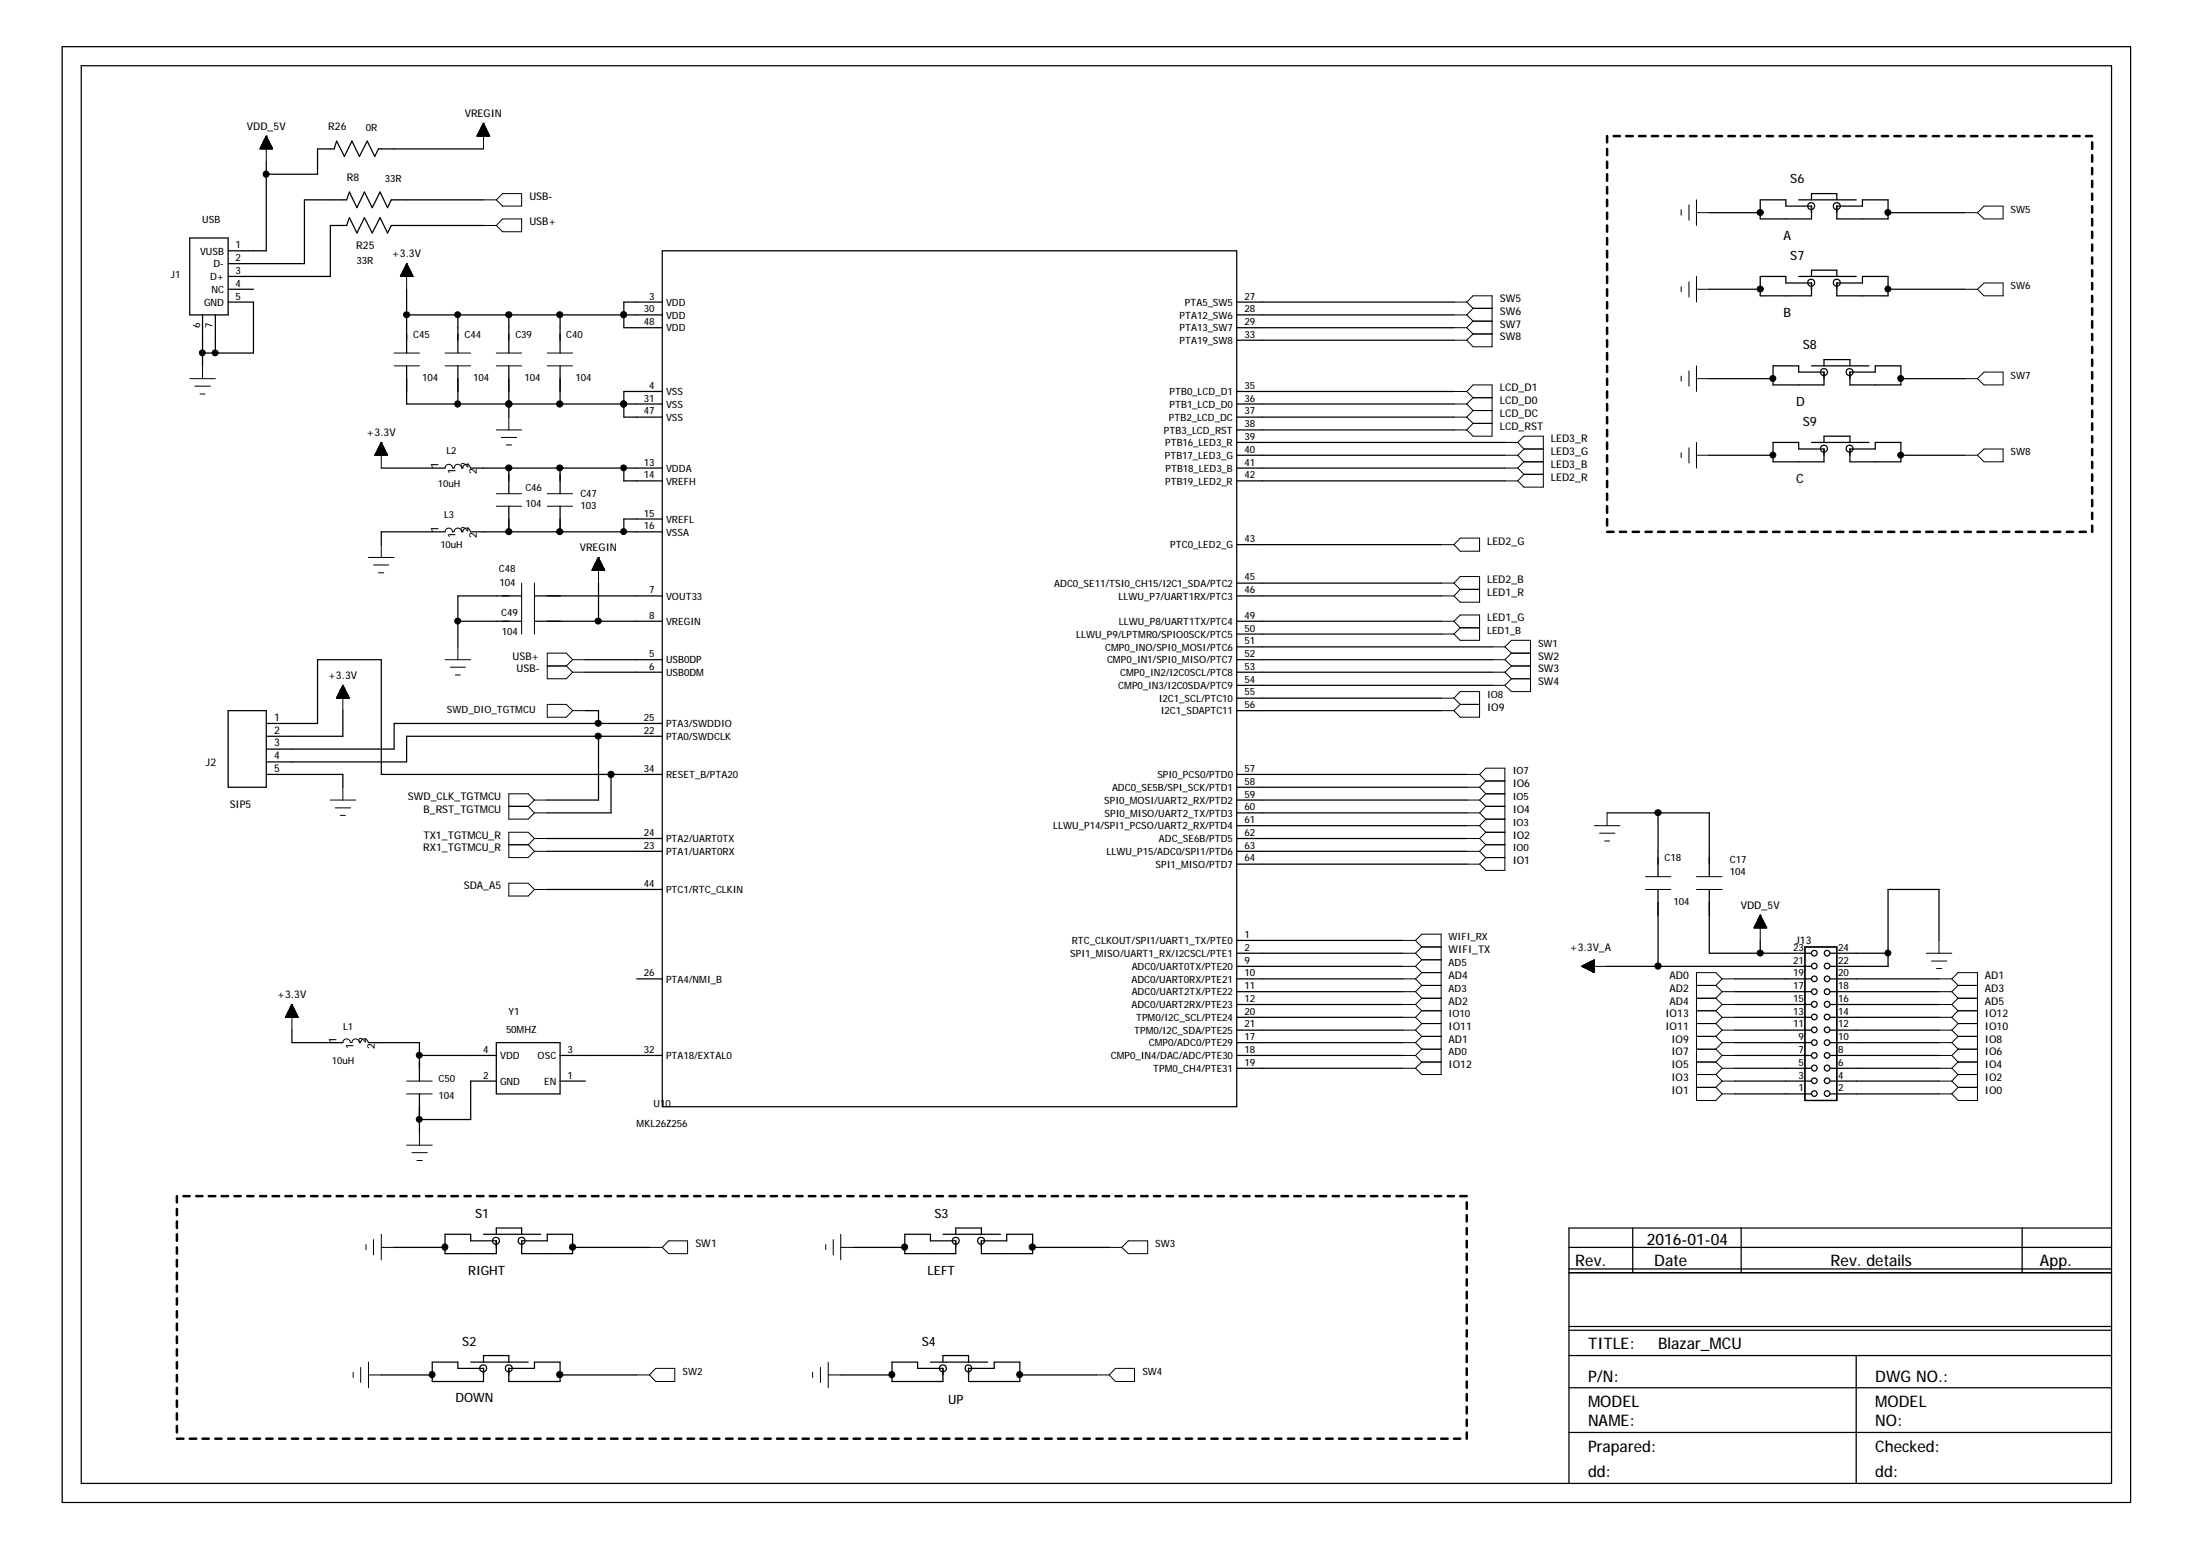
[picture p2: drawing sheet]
<svg xmlns="http://www.w3.org/2000/svg" width="297mm" height="210mm" viewBox="0 0 297 210" stroke-linecap="round" stroke-linejoin="round" font-family="sans-serif">
<g fill="none" stroke="#000" stroke-width=".17">
<path d="M8.4 6.3h280.2v197.2h-280.2zM11 8.9h275v192h-275zM25.7 32.2h5.2v10.4h-5.2zM30.9 39.2h3.4M36.1 21.9v12.1h-5.2M55.1 39.2v8.6M65.5 27.1h-12.5l-.5 1-1-2.1-1.1 2.1-1-2.1-1.1 2.1-1-2.1-.4 1.1h-5.7v8.6h-10.3M65.5 30.5h-12.5l-.5 1.1-1-2.1-1.1 2.1-1-2.1-1.1 2.1-1-2.1-.4 1h-2.2v6.9h-13.8M65.5 20.2h-14.2l-.5 1-1.1-2.1-1 2.1-1-2.1-1 2.1-1.1-2.1-.3 1.1h-2.3v3.4h-6.9M89.7 34h77.8v115.9h-77.8zM231.5 39.2h6.9M231.5 28.8h6.9"/>
<path d="M238.4 27.1h3.5v.8h3.5v1.7h-7zM238.4 37.4h3.5v.9h3.5v1.8h-7zM243.6 27.1h7.8M243.6 37.4h7.8M245.4 27.1v-.9h3.4v.9M245.4 37.4v-.8h3.4v.8M248.8 27.9h3.5v-.8h3.4v2.5h-6.9zM248.8 38.3h3.5v-.9h3.4v2.7h-6.9zM255.7 39.2h10.4M255.7 28.8h10.4M27.4 42.6v6.9M29.2 42.6v5.2"/>
<path d="M30.9 40.9h3.4v6.9h-6.9M55.1 42.6h34.6M55.1 49.5v5.2h34.6M62 42.6v5.2M62 49.5v5.2M68.9 54.7h.1M68.9 42.6v5.2M68.9 49.5v7M75.9 42.6v5.2M75.9 49.5v5.2M84.5 54.7h.1M84.5 42.6h.1"/>
<path d="M89.7 40.9h-5.2v3.5h5.2M89.7 53h-5.2v3.5h5.2M167.5 40.9h29.4M167.5 42.6h29.4M167.5 44.4h29.4M167.5 53h29.4M167.5 54.7h29.4M167.5 56.5h29.4M167.5 46.1h29.4M167.5 58.2h29.4M167.5 59.9h36.3M231.5 51.3h8.7"/>
<path d="M240.2 59.9h3.4v.9h3.5v1.7h-6.9zM240.2 49.5h3.4v.9h3.5v1.7h-6.9zM245.4 59.9h7.8M245.4 49.5h7.8M247.1 49.5v-.8h3.5v.8M247.1 59.9v-.8h3.5v.8M250.6 50.4h3.4v-.9h3.5v2.6h-6.9zM257.5 51.3h8.6M51.6 63.4h8.7M60.3 72h-8.7v1.8M63.8 63.4h25.9M63.8 72h25.9"/>
<path d="M68.9 63.4h.1M68.9 72h.1M68.9 63.4v3.5M68.9 68.6v3.4M75.9 63.4h.1M75.9 72h.1M75.9 63.4v3.5M75.9 68.6v3.4M81.1 79v5.1M84.5 63.4v1.7h5.2M89.7 70.3h-5.2v1.7M167.5 63.4h36.3"/>
<path d="M167.5 65.1h36.3M167.5 61.7h36.3M167.5 73.8h27.7M167.5 79h27.7M231.5 61.7h8.7M250.6 60.8h3.4v-.9h3.5v2.6h-6.9zM257.5 61.7h8.6M30.9 96.2h5.2v10.4h-5.2zM36.1 98h6.9v-8.7h8.6v15.6h38.1M46.4 96.2v3.5h-10.3M62 84.1h8.7M70.7 80.7h-8.7v6.9"/>
<path d="M72.4 80.7h17.3M72.4 84.1h17.3M79.3 89.3h10.4M79.3 91h10.4M79.3 96.2h1.8v1.8M81.1 99.7v8.6h-7M89.7 98h-36.3v3.4h-17.3M89.7 99.7h-34.6v3.5h-19M167.5 80.7h27.7M167.5 84.1h27.7M167.5 89.3h34.6M167.5 91h34.6"/>
<path d="M167.5 85.9h27.7M167.5 87.6h34.6M167.5 92.8h34.6M167.5 94.5h27.7M167.5 96.2h27.7M36.1 104.9h10.3v1.7M74.1 113.6h15.6M74.1 115.3h15.6M82.8 104.9v5.2h-8.7M167.5 104.9h31.2M167.5 113.6h31.2M167.5 115.3h31.2"/>
<path d="M167.5 106.6h31.2M167.5 108.3h31.2M167.5 110.1h31.2M167.5 111.8h31.2M167.5 117h31.2M217.7 110.1h13.8v8.6M224.6 110.1v8.6M39.5 139.5v1.7h6.9M74.1 120.5h15.6M86.2 132.6h3.5M167.5 132.6h22.5M167.5 139.5h22.5"/>
<path d="M167.5 127.4h22.5M167.5 129.1h22.5M167.5 130.9h22.5M167.5 134.3h22.5M167.5 136h22.5M167.5 137.8h22.5M217.7 130.9h27.7M224.6 120.5v10.4M231.5 120.5v8.6h13.9M235 132.6h10.4M235 139.5h10.4M235 134.3h10.4"/>
<path d="M235 136h10.4M235 137.8h10.4M238.4 127.4v1.7M244.5 128.2h4.3v20.8h-4.3zM247.9 132.6h14.7M247.9 139.5h14.7M247.9 129.1h7.8M247.9 134.3h14.7M247.9 136h14.7M247.9 137.8h14.7M262.6 127.4v-6.9h-6.9v10.4h-7.8M49.9 141.2h6.9v5.2"/>
<path d="M56.8 142.9h.1M56.8 151.6h.1M56.8 142.9h10.4M56.8 148.1v5.2M67.2 141.2h8.7v6.9h-8.7zM67.2 146.4h-3.4v5.2h-7M75.9 142.9h13.8M75.9 146.4h3.4M167.5 142.9h22.5M167.5 141.2h22.5M167.5 144.7h22.5M235 142.9h10.4"/>
<path d="M235 141.2h10.4M235 144.7h10.4M235 148.1h10.4M235 146.4h10.4M247.9 142.9h14.7M247.9 141.2h14.7M247.9 144.7h14.7M247.9 148.1h14.7M247.9 146.4h14.7M53.4 168.9h6.9M60.3 167.1h3.5v.9h3.4v1.8h-6.9zM65.5 167.1h7.7"/>
<path d="M67.2 167.1v-.8h3.5v.8M70.7 168h3.4v-.9h3.5v2.7h-6.9zM77.6 168.9h10.4M115.6 168.9h7M122.6 167.1h3.4v.9h3.5v1.8h-6.9zM127.7 167.1h7.8M129.5 167.1v-.8h3.4v.8M132.9 168h3.5v-.9h3.5v2.7h-7zM139.9 168.9h10.3M212.5 179.6h73.5M212.5 171.8h73.5M212.5 172.4h73.5"/>
<path d="M212.5 168.9h73.5M221.1 166.3v6.1M235.8 166.3v6.1M273.9 166.3v6.1M286 166.3h-73.5v34.6M51.6 186.2h6.9M58.5 184.5h3.5v.8h3.5v1.8h-7zM63.8 184.5h7.7M65.5 184.5v-.9h3.4v.9M68.9 185.3h3.5v-.8h3.5v2.6h-7zM75.9 186.2h10.3M113.9 186.2h6.9"/>
<path d="M120.8 184.5h3.5v.8h3.4v1.8h-6.9zM126 184.5h7.8M127.7 184.5v-.9h3.5v.9M131.2 185.3h3.5v-.8h3.4v2.6h-6.9zM138.1 186.2h10.4M212.5 180.1h73.5M212.5 183.6h73.5M212.5 187.9h73.5M212.5 194h73.5M251.4 183.6v17.3"/>
<circle cx="245.3" cy="27.9" r=".47"/>
<circle cx="245.3" cy="38.3" r=".47"/>
<circle cx="248.8" cy="27.9" r=".47"/>
<circle cx="248.8" cy="38.3" r=".47"/>
<circle cx="247" cy="50.4" r=".47"/>
<circle cx="250.5" cy="50.4" r=".47"/>
<circle cx="247" cy="60.8" r=".47"/>
<circle cx="250.5" cy="60.8" r=".47"/>
<circle cx="245.7" cy="136" r=".39"/>
<circle cx="245.7" cy="130.8" r=".38"/>
<circle cx="245.7" cy="132.6" r=".38"/>
<circle cx="245.7" cy="129.1" r=".38"/>
<circle cx="245.7" cy="134.3" r=".38"/>
<circle cx="245.7" cy="137.7" r=".38"/>
<circle cx="245.7" cy="139.5" r=".38"/>
<circle cx="247.5" cy="136" r=".39"/>
<circle cx="247.5" cy="132.6" r=".38"/>
<circle cx="247.5" cy="130.8" r=".38"/>
<circle cx="247.5" cy="129.1" r=".38"/>
<circle cx="247.5" cy="134.3" r=".38"/>
<circle cx="247.5" cy="137.7" r=".38"/>
<circle cx="247.5" cy="139.5" r=".38"/>
<circle cx="245.7" cy="144.6" r=".39"/>
<circle cx="245.7" cy="141.2" r=".38"/>
<circle cx="245.7" cy="148.1" r=".38"/>
<circle cx="245.7" cy="142.9" r=".38"/>
<circle cx="245.7" cy="146.4" r=".38"/>
<circle cx="247.5" cy="144.6" r=".39"/>
<circle cx="247.5" cy="141.2" r=".38"/>
<circle cx="247.5" cy="148.1" r=".38"/>
<circle cx="247.5" cy="146.4" r=".38"/>
<circle cx="247.5" cy="142.9" r=".38"/>
<circle cx="67.2" cy="168" r=".47"/>
<circle cx="70.6" cy="168" r=".47"/>
<circle cx="129.4" cy="168" r=".47"/>
<circle cx="132.9" cy="168" r=".47"/>
<circle cx="65.4" cy="185.3" r=".47"/>
<circle cx="68.9" cy="185.3" r=".47"/>
<circle cx="127.7" cy="185.3" r=".47"/>
<circle cx="131.2" cy="185.3" r=".46"/>
</g>
<g fill="none" stroke="#000" stroke-width=".34">
<path d="M217.7 18.4v.9M218.6 18.4h.8M220.3 18.4h.8M222 18.4h.9M223.7 18.4h.9M225.5 18.4h.8M227.2 18.4h.8M228.9 18.4h.9M230.7 18.4h.8M232.4 18.4h.9M234.1 18.4h.9M235.8 18.4h.9"/>
<path d="M237.6 18.4h.8M239.3 18.4h.9M241 18.4h.9M242.7 18.4h.9M244.5 18.4h.9M246.2 18.4h.9M247.9 18.4h.9M249.7 18.4h.9M251.4 18.4h.9M253.2 18.4h.8M254.9 18.4h.8M256.6 18.4h.9"/>
<path d="M258.3 18.4h.9M260.1 18.4h.8M261.8 18.4h.8M263.5 18.4h.9M265.2 18.4h.9M267 18.4h.8M268.7 18.4h.9M270.4 18.4h.9M272.2 18.4h.8M273.9 18.4h.8M275.6 18.4h.9M277.4 18.4h.8"/>
<path d="M279.1 18.4h.9M280.8 18.4h.9M282.5 18.4h.9M283.4 19.3v.9M217.7 20.2v.8M217.7 21.9v.8M217.7 23.6v.9M217.7 25.3v.9M217.7 27.1v.8M217.7 28.8v.8M217.7 30.5v.9M217.7 32.2v.9"/>
<path d="M217.7 34v.9M217.7 35.7v.9M217.7 37.4v.9M217.7 39.2v.9M283.4 21v.9M283.4 22.7v.9M283.4 24.5v.8M283.4 26.2v.9M283.4 27.9v.9M283.4 29.6v.9M283.4 31.4v.8M283.4 33.1v.9"/>
<path d="M283.4 34.9v.8M283.4 36.6v.8M283.4 38.3v.9M217.7 40.9v.9M217.7 42.6v.9M217.7 44.4v.8M217.7 46.1v.9M217.7 47.8v.9M217.7 49.5v.9M217.7 51.3v.8M217.7 53v.9M217.7 54.7v.9"/>
<path d="M217.7 56.5v.8M217.7 58.2v.9M217.7 59.9v.9M283.4 40.1v.8M283.4 41.8v.8M283.4 43.5v.9M283.4 45.2v.9M283.4 47v.8M283.4 48.7v.8M283.4 50.4v.9M283.4 52.1v.9M283.4 53.9v.8"/>
<path d="M283.4 55.6v.9M283.4 57.3v.9M283.4 59.1v.8M217.7 61.7v.8M217.7 63.4v.8M217.7 65.1v.9M217.7 66.9v.8M217.7 68.6v.8M217.7 70.3v.9M217.7 72h.9M219.4 72h.9M221.1 72h.9"/>
<path d="M222.9 72h.8M224.6 72h.9M226.3 72h.9M228 72h.9M229.8 72h.9M231.5 72h.9M233.3 72h.8M235 72h.8M236.7 72h.9M238.4 72h.9M240.2 72h.8M241.9 72h.8"/>
<path d="M243.6 72h.9M245.4 72h.8M247.1 72h.8M248.8 72h.9M250.6 72h.8M252.3 72h.9M254 72h.9M255.7 72h.9M257.5 72h.8M259.2 72h.9M260.9 72h.9M262.6 72h.9"/>
<path d="M264.4 72h.8M266.1 72h.9M267.8 72h.9M269.6 72h.8M271.3 72h.9M273 72h.9M274.7 72h.9M276.5 72h.9M278.2 72h.9M280 72h.8M281.7 72h.8M283.4 60.8v.9"/>
<path d="M283.4 62.5v.9M283.4 64.2v.9M283.4 66v.9M283.4 67.7v.9M283.4 69.4v.9M283.4 71.2v.8M24 162v.8M24 163.7v.9M24 165.4v.9M24 167.1v.9M24 168.9v.9M24 170.6v.9"/>
<path d="M24 172.4v.8M24 174.1v.8M24 175.8v.9M24 177.6v.8M24 179.3v.8M24.8 162h.9M26.6 162h.8M28.3 162h.9M30 162h.9M31.7 162h.9M33.5 162h.8M35.2 162h.9"/>
<path d="M36.9 162h.9M38.7 162h.8M40.4 162h.8M42.1 162h.9M43.9 162h.8M45.6 162h.8M47.3 162h.9M49.1 162h.8M50.8 162h.8M52.5 162h.9M54.2 162h.9M56 162h.8"/>
<path d="M57.7 162h.8M59.4 162h.9M61.1 162h.9M62.9 162h.9M64.6 162h.9M66.3 162h.9M68.1 162h.8M69.8 162h.9M71.5 162h.9M73.2 162h.9M75 162h.9M76.7 162h.9"/>
<path d="M78.4 162h.9M80.2 162h.9M81.9 162h.9M83.7 162h.8M85.4 162h.8M87.1 162h.9M88.8 162h.9M90.6 162h.8M92.3 162h.8M94 162h.9M95.7 162h.9M97.5 162h.8"/>
<path d="M99.2 162h.9M100.9 162h.9M102.7 162h.8M104.4 162h.8M106.1 162h.9M107.9 162h.8M109.6 162h.8M111.3 162h.9M113 162h.9M114.8 162h.8M116.5 162h.8M118.2 162h.9"/>
<path d="M120 162h.8M121.7 162h.9M123.4 162h.9M125.1 162h.9M126.9 162h.8M128.6 162h.9M130.3 162h.9M132 162h.9M133.8 162h.9M135.5 162h.9M137.2 162h.9M139 162h.9"/>
<path d="M140.7 162h.9M142.5 162h.8M144.2 162h.8M145.9 162h.9M147.6 162h.9M149.4 162h.8M151.1 162h.8M152.8 162h.9M154.6 162h.8M156.3 162h.8M158 162h.9M159.8 162h.8"/>
<path d="M161.5 162h.8M163.2 162h.9M164.9 162h.9M166.7 162h.8M168.4 162h.8M170.1 162h.9M171.8 162h.9M173.6 162h.9M175.3 162h.9M177 162h.9M178.8 162h.8M180.5 162h.9"/>
<path d="M182.2 162h.9M183.9 162h.9M185.7 162h.9M187.4 162h.9M189.1 162h.9M190.9 162h.8M192.6 162h.9M194.4 162h.8M196.1 162h.8M197.8 162h.9M198.7 162.8v.9M198.7 164.6v.8"/>
<path d="M198.7 166.3v.8M198.7 168v.9M198.7 169.8v.8M198.7 171.5v.9M198.7 173.2v.9M198.7 174.9v.9M198.7 176.7v.9M198.7 178.4v.9M24 181v.9M24 182.7v.9M24 184.5v.8M24 186.2v.9"/>
<path d="M24 187.9v.9M24 189.7v.8M24 191.4v.8M24 193.1v.9M24 194.8h.8M25.7 194.8h.9M27.4 194.8h.9M29.2 194.8h.8M30.9 194.8h.8M32.6 194.8h.9M34.3 194.8h.9M36.1 194.8h.8"/>
<path d="M37.8 194.8h.9M39.5 194.8h.9M41.2 194.8h.9M43 194.8h.9M44.7 194.8h.9M46.4 194.8h.9M48.2 194.8h.9M49.9 194.8h.9M51.6 194.8h.9M53.4 194.8h.8M55.1 194.8h.9M56.8 194.8h.9"/>
<path d="M58.5 194.8h.9M60.3 194.8h.8M62 194.8h.9M63.8 194.8h.8M65.5 194.8h.8M67.2 194.8h.9M68.9 194.8h.9M70.7 194.8h.8M72.4 194.8h.8M74.1 194.8h.9M75.9 194.8h.8M77.6 194.8h.8"/>
<path d="M79.3 194.8h.9M81.1 194.8h.8M82.8 194.8h.9M84.5 194.8h.9M86.2 194.8h.9M88 194.8h.8M89.7 194.8h.9M91.4 194.8h.9M93.1 194.8h.9M94.9 194.8h.8M96.6 194.8h.9M98.3 194.8h.9"/>
<path d="M100.1 194.8h.8M101.8 194.8h.9M103.5 194.8h.9M105.2 194.8h.9M107 194.8h.9M108.7 194.8h.9M110.4 194.8h.9M112.2 194.8h.8M113.9 194.8h.9M115.6 194.8h.9M117.3 194.8h.9M119.1 194.8h.9"/>
<path d="M120.8 194.8h.9M122.6 194.8h.8M124.3 194.8h.8M126 194.8h.9M127.7 194.8h.9M129.5 194.8h.8M131.2 194.8h.8M132.9 194.8h.9M134.7 194.8h.8M136.4 194.8h.8M138.1 194.8h.9M139.9 194.8h.8"/>
<path d="M141.6 194.8h.9M143.3 194.8h.9M145 194.8h.9M146.8 194.8h.8M148.5 194.8h.9M150.2 194.8h.9M151.9 194.8h.9M153.7 194.8h.9M155.4 194.8h.9M157.1 194.8h.9M158.9 194.8h.9M160.6 194.8h.9"/>
<path d="M162.3 194.8h.9M164.1 194.8h.8M165.8 194.8h.9M167.5 194.8h.9M169.2 194.8h.9M171 194.8h.8M172.7 194.8h.9M174.5 194.8h.8M176.2 194.8h.8M177.9 194.8h.9M179.6 194.8h.9M181.4 194.8h.8"/>
<path d="M183.1 194.8h.8M184.8 194.8h.9M186.6 194.8h.8M188.3 194.8h.8M190 194.8h.9M191.7 194.8h.9M193.5 194.8h.9M195.2 194.8h.9M196.9 194.8h.9M198.7 180.1v.9M198.7 181.9v.8M198.7 183.6v.9"/>
<path d="M198.7 185.3v.9M198.7 187.1v.8M198.7 188.8v.9M198.7 190.5v.9M198.7 192.2v.9M198.7 194v.8"/>
</g>
<g fill="none" stroke="#000" stroke-width=".14">
<path d="M35.3 20h1.6M35.3 19.9h1.5M35.4 19.7h1.3M35.5 19.7h1.2v.5M35.5 19.5h1.1v.7M35.5 19.5v.7M35.6 19.4h1M35.6 19.4h.9v.8M35.6 19.3h.9M35.6 19.4v.8M35.6 19.2h.9v1M35.6 19.2v1"/>
<path d="M35.7 19.2h.7M35.7 19.1h.7v1.1M35.7 19v1.2M35.8 19h.6M35.8 19h.6v1.2M35.8 18.9v1.3M35.9 18.9h.4M35.9 18.9h.4v1.3M35.9 18.8v1.4M35.9 18.8h.3M35.9 18.7h.3v1.5M35.9 18.6v1.6"/>
<path d="M36 18.6h.2M36 18.6h.2v1.6M36 18.5v1.7M36 18.5h.1M36.1 18.4h.1M36.1 18.4v3.5M36.1 18.4l-.9 1.8M36.1 18.4l.8 1.8M36.7 19.6h-1.2v.6M64.6 18.3h1.7v.1M64.6 18.3v.1M64.7 18.3h1.6"/>
<path d="M64.7 18.2h1.6v.2M64.7 18.1h1.5M64.7 18.2v.2M64.8 18.1h1.4v.3M64.8 18v.4M64.8 18h1.3M64.9 17.9h1.2v.5M64.9 17.9v.5M64.9 17.9h1.2M64.9 17.8h1.1v.6M64.9 17.7h1.1M64.9 17.8v.6"/>
<path d="M65 17.7h1v.7M65 17.6v.8M65 17.6h.9M65.1 17.5h.8v.9M65.1 17.5v.9M65.1 17.5h.8M65.1 17.4h.7v1M65.1 17.3v1.1M65.2 17.3h.6M65.2 17.2h.5v1.2M65.2 17.2v1.2M65.2 17.2h.5"/>
<path d="M65.3 17.1h.4v1.3M65.3 17v1.4M65.3 17h.4M65.3 16.9h.3v1.5M65.3 16.9v1.5M65.4 16.9h.2M65.4 16.8h.1v1.6M65.4 16.7v1.7M65.4 16.7h.1M65.5 16.7h.1M65.5 16.7v3.5M65.5 16.7l.8 1.7h-1.7z"/>
<path d="M35.2 20.2h1.7M35.2 20.1h1.7v.1M35.2 20v.2M35.3 20.2v-.3h1.5v.3M35.4 20.2v-.4h1.3v.4M54.3 37.4h1.6M54.3 37.3v.1M54.3 37.3h1.6M54.3 37.2h1.5v.2M54.3 37.2v.2M54.4 37.2h1.4M54.4 37.1h1.4v.3"/>
<path d="M54.4 37.1v.3M54.4 37h1.4M54.5 37h1.2v.4M54.5 36.9v.5M54.5 36.9h1.2M54.5 37.4v-.6h1.2v.6M54.6 36.8h1M54.6 36.7h1v.7M54.6 36.6v.8M54.7 36.6h.8M54.7 36.5h.8v.9M54.8 36.4h.7v1"/>
<path d="M54.8 36.3h.6v1.1M54.8 36.2v1.2M54.9 36.2h.4M54.9 36.1h.4v1.3M54.9 36h.3v1.4M54.9 35.9v1.5M55 35.9h.2M55 35.9h.2v1.5M55 35.8v1.6M55.1 35.7h.1M55.1 35.7v3.5M55.1 35.7l.9 1.7h-1.8z"/>
<path d="M55.1 35.8h.1M55.3 36h-.4v1.4M55.4 36.3h-.6v1.1M55.5 36.5h-.8v.9M65.5 27.1h1.7M65.5 30.5h1.7M67.2 27.1l.9-.9h2.6v1.7h-2.6zM68.1 29.6h2.6v1.8h-2.6l-.9-.9zM227.7 28.4v.7M227.7 38.8v.7M228.8 27.7v2.1M228.8 38.2v2"/>
<path d="M229.8 27.1v3.4M229.8 37.4v3.5M229.8 28.8h1.7M229.8 39.2h1.7M266.1 28.8h1.7M266.1 39.2h1.7M267.8 39.2l.9-.9h2.6v1.8h-2.6zM268.7 27.9h2.6v1.7h-2.6l-.9-.8zM25.7 51.3h3.5M26.4 52.3h2.1M27.1 53.4h.7M27.4 49.5v1.8"/>
<path d="M51.6 59.9h.1M51.6 59.9v3.5M51.6 59.9l-.8 1.8h1.7M51.6 59.9l.9 1.8M53.4 47.8h3.4M53.4 49.5h3.4M60.3 47.8h3.5M60.3 49.5h3.5M67.2 47.8h3.5M67.2 49.5h3.5M67.2 58.2h3.5M67.9 59.2h2.1"/>
<path d="M68.9 56.5v1.7M74.1 47.8h3.5M74.1 49.5h3.5M196.9 58.2h1.8M196.9 40.9h1.8M196.9 42.6h1.8M196.9 44.4h1.8M196.9 46.1h1.8M196.9 53h1.8M196.9 54.7h1.8M196.9 56.5h1.8M198.7 40.9l.8-.8h2.6v6.9h-2.6l-.8-.9"/>
<path d="M198.7 53l.8-.9h2.6v7h-2.6l-.8-.9M198.7 40.9l.8 .9M198.7 42.6l.8 .9M198.7 44.4l.8 .8M198.7 53l.8 .9M198.7 54.7l.8 .9M198.7 56.5l.8 .8M199.5 41.8h2.6M199.5 43.5h2.6M199.5 41.8l-.8 .8M199.5 45.2h2.6M199.5 43.5l-.8 .9"/>
<path d="M199.5 45.2l-.8 .9M199.5 53.9h2.6M199.5 55.6h2.6M199.5 53.9l-.8 .8M199.5 57.3h2.6M199.5 55.6l-.8 .9M199.5 57.3l-.8 .9M203.8 59.9h1.8M205.6 59.9l.8-.8h2.6v6.9h-2.6l-.8-.9M205.6 59.9l.8 .9M227.7 50.9v.7M228.8 50.2v2.1"/>
<path d="M229.8 49.5v3.5M229.8 59.9v3.5M229.8 51.3h1.7M266.1 51.3h1.7M267.8 51.3l.9-.9h2.6v1.7h-2.6zM49.9 75.5h3.5M50.6 76.5h2.1M50.8 61.7v-.1h1.7v.1M50.8 61.5h1.6M50.9 61.4h1.5v.3M51 61.3h1.3v.4M51 61.2h1.2v.5"/>
<path d="M51 61.1v.6M51.1 61.1h1.1M51.1 61.7v-.7h1.1v.7M51.1 61h1.1M51.1 61.7v-.8h1v.8M51.2 60.8h.9M51.2 60.8h.8v.9M51.2 60.7v1M51.3 77.6h.7M51.3 60.7h.7M51.3 60.6h.7v1.1M51.3 60.6v1.1"/>
<path d="M51.4 60.6h.5M51.4 60.5h.5v1.2M51.4 60.4v1.3M51.4 60.4h.5M51.4 60.3h.5v1.4M51.4 60.3v1.4M51.5 60.3h.3M51.5 60.2h.3v1.5M51.6 60h.1v1.7M51.6 60v1.7M51.6 60h.1M51.6 73.8v1.7"/>
<path d="M51.7 60.1h-.2v1.6M52.3 61.3h-1.3v.4M52.4 61.4h-1.5v.3M60.3 63.4a.51 .51 0 0 1 .5-.5 .51 .51 0 0 1 .5 .5h.2a.51 .51 0 0 1 .5-.5 .51 .51 0 0 1 .5 .5h.2a.51 .51 0 0 1 .5-.5 .51 .51 0 0 1 .5 .5M60.3 72a.51 .51 0 0 1 .5-.5 .51 .51 0 0 1 .5 .5h.2a.51 .51 0 0 1 .5-.5 .51 .51 0 0 1 .5 .5h.2a.51 .51 0 0 1 .5-.5 .51 .51 0 0 1 .5 .5M67.2 66.9h3.5M67.2 68.6h3.5M68.6 60.3h.7M70.7 79v6.9M72.4 79v6.9M74.1 66.9h3.5M74.1 68.6h3.5"/>
<path d="M80.2 77.2v-.1h1.7v.1M80.2 77.1h1.6M80.3 77h1.5v.2M80.3 76.9h1.4M80.3 77v.2M80.3 76.9h1.4v.3M80.3 76.8v.4M80.4 76.8h1.3M80.4 76.8h1.3v.4M80.5 76.6h1.1v.6M80.5 76.6v.6M80.5 76.5h1.1"/>
<path d="M80.6 76.5h.9v.7M80.6 76.4v.8M80.6 76.4h.9M80.6 76.3h.8v.9M80.6 76.3v.9M80.7 76.3h.7M80.7 76.2h.7v1M80.7 76.1v1.1M80.7 76.1h.7M80.8 76h.5v1.2M80.8 76v1.2M80.8 76h.5"/>
<path d="M80.8 75.9h.4v1.3M80.8 75.8v1.4M80.9 75.8h.3M80.9 75.7h.3v1.5M80.9 75.7v1.5M80.9 75.7h.3M81 75.6h.1v1.6M81.1 75.5h.1M81.1 75.5v3.5M81.1 75.5l.8 1.7h-1.7zM81.1 75.5h-.1v1.7M81.6 76.7h-1.2v.5"/>
<path d="M195.2 73.8h1.7M195.2 79h1.7M196.9 79l.9-.9h2.6v3.4h-2.6l-.9-.8M196.9 79l.9 .8M197.8 72.9h2.6v1.7h-2.6l-.9-.8zM197.8 79.8h2.6M197.8 79.8l-.9 .9M203.8 63.4h1.8M203.8 61.7h1.8M203.8 65.1h1.8M205.6 61.7l.8 .8M205.6 63.4l.8 .8"/>
<path d="M206.4 60.8h2.6M206.4 62.5h2.6M206.4 60.8l-.8 .9M206.4 64.2h2.6M206.4 62.5l-.8 .9M206.4 64.2l-.8 .9M227.7 61.3v.7M228.8 60.6v2.1M229.8 61.7h1.7M266.1 61.7h1.7M267.8 61.7l.9-.9h2.6v1.7h-2.6zM45.6 94.5h1.7"/>
<path d="M45.6 94.4h1.6M45.6 94.4v.1M45.7 94.5v-.2h1.5v.2M45.7 94.2h1.5M45.8 94.5v-.3h1.4v.3M45.8 94.1h1.3M45.8 94h1.3v.5M45.8 94v.5M45.9 94h1.1M45.9 93.9h1.1v.6M45.9 93.9v.6M45.9 93.8h1"/>
<path d="M46 93.8h.9v.7M46 93.7v.8M46 93.7h.9M46 93.6h.9v.9M46 93.5v1M46.1 93.5h.7M46.1 93.5h.7v1M46.1 93.4v1.1M46.1 93.4h.7M46.2 93.3h.5v1.2M46.3 93.2h.4v1.3M46.3 93.1h.3v1.4"/>
<path d="M46.3 93v1.5M46.4 93h.2M46.4 92.9h.1v1.6M46.4 92.8h.1M46.4 92.8v3.4M46.4 92.8l.9 1.7h-1.7zM46.5 92.9h-.1v1.6M46.7 93.1h-.4v1.4M46.7 93.3h-.5v1.2M60.3 89.3h3.5M61 90.4h2M61.7 91.4h.7"/>
<path d="M62 87.6v1.7M74.1 95.4h2.6l.9 .8-.9 .9h-2.6zM74.1 90.2h2.6M76.7 90.2l.9 .8M77.6 89.3h1.7M77.6 96.2h1.7M77.6 89.3l-.9-.9h-2.6v3.5h2.6l.9-.9M77.6 91h1.7M77.6 89.3l-.9 .9M195.2 94.5h1.7M195.2 96.2h1.7M195.2 80.7h1.7"/>
<path d="M195.2 84.1h1.7M195.2 85.9h1.7M196.9 94.5l.9-.8h2.6v3.4h-2.6l-.9-.9M196.9 84.1l.9-.8h2.6v3.4h-2.6l-.9-.8M196.9 84.1l.9 .9M196.9 94.5l.9 .9M197.8 95.4h2.6M197.8 85h2.6M197.8 85l-.9 .9M197.8 95.4l-.9 .8M202.1 89.3h1.7M202.1 87.6h1.7"/>
<path d="M202.1 91h1.7M202.1 92.8h1.7M203.8 87.6l.9-.9h2.6v7h-2.6l-.9-.9M203.8 87.6l.9 .8M203.8 89.3l.9 .9M203.8 91l.9 .9M204.7 91.9l-.9 .9M204.7 88.4h2.6M204.7 90.2h2.6M204.7 88.4l-.9 .9M204.7 91.9h2.6M204.7 90.2l-.9 .8"/>
<path d="M44.7 108.3h3.5M45.4 109.4h2.1M46.1 110.4h.7M46.4 106.6v1.7M68.9 119.6h2.6l.9 .9-.9 .8h-2.6zM68.9 114.4h2.6M68.9 109.2h2.6M71.5 114.4l.9 .9M71.5 109.2l.9 .9M72.4 108.3l-.9-.8h-2.6v3.4h2.6l.9-.8M72.4 113.6l-.9-.9h-2.6v3.4h2.6l.9-.8M72.4 108.3h1.7"/>
<path d="M72.4 113.6h1.7M72.4 113.6l-.9 .8M72.4 115.3h1.7M72.4 110.1h1.7M72.4 108.3l-.9 .9M198.7 108.3h1.7M198.7 113.6h1.7M198.7 115.3h1.7M198.7 110.1h1.7M198.7 111.8h1.7M198.7 104.9h1.7M198.7 106.6h1.7"/>
<path d="M198.7 117h1.7M200.4 104.9l.9 .9M200.4 104.9l.9-.9h2.5v13.9h-2.5l-.9-.9M200.4 106.6l.9 .9M200.4 108.3l.9 .9M200.4 110.1l.9 .8M200.4 111.8l.9 .9M200.4 113.6l.9 .8M200.4 115.3l.9 .8M201.3 114.4h2.5M201.3 112.7h2.5M201.3 116.1h2.5"/>
<path d="M201.3 110.9h2.5M201.3 109.2h2.5M201.3 107.5h2.5M201.3 105.8h2.5M201.3 105.8l-.9 .8M201.3 107.5l-.9 .8M201.3 109.2l-.9 .9M201.3 110.9l-.9 .9M201.3 112.7l-.9 .9M201.3 114.4l-.9 .9M201.3 116.1l-.9 .9M215.9 111.8h3.5"/>
<path d="M216.7 112.8h2M217.3 113.9h.7M217.7 110.1v1.7M222.9 118.7h3.4M229.8 118.7h3.5M38.7 137.7h1.6v.1M38.7 137.6v.2M38.7 137.6h1.6M38.8 137.6h1.5v.2M38.8 137.5v.3M38.8 137.5h1.5M38.8 137.8v-.4h1.4v.4"/>
<path d="M38.9 137.3h1.3M38.9 137.3h1.3v.5M38.9 137.2v.6M38.9 137.2h1.2M39 137.1h1.1v.7M39 137.1v.7M39 137.1h1M39 137h1v.8M39 137v.8M39.1 136.9h.9M39.1 136.9h.9v.9M39.1 136.8v1"/>
<path d="M39.2 136.8h.7M39.2 136.7h.7v1.1M39.2 136.6h.6v1.2M39.2 136.5v1.3M39.3 136.5h.5M39.3 136.5h.5v1.3M39.3 136.4v1.4M39.4 136.4h.3M39.4 136.3h.3v1.5M39.5 136.2h.1v1.6M39.5 136.1v1.7M39.5 136.1h.1"/>
<path d="M39.5 136h.1M39.5 136v3.5M39.5 136l.9 1.8h-1.7zM39.6 136.2h-.2v1.6M39.8 136.6h-.6v1.2M72.4 120.5h1.7M190 137.8h1.7M190 132.6h1.7M190 134.3h1.7M190 136h1.7M190 139.5h1.7M190 129.1h1.7"/>
<path d="M190 130.9h1.7M190 127.4h1.7M191.7 127.4l.9-.9h2.6v19h-2.6l-.9-.8M191.7 127.4l.9 .8M191.7 129.1l.9 .9M191.7 130.9l.9 .8M191.7 132.6l.9 .8M191.7 134.3l.9 .9M191.7 136l.9 .9M191.7 137.8l.9 .8M191.7 139.5l.9 .8M192.6 136.9h2.6"/>
<path d="M192.6 133.4h2.6M192.6 131.7h2.6M192.6 135.2h2.6M192.6 138.6h2.6M192.6 128.2l-.9 .9M192.6 128.2h2.6M192.6 130h2.6M192.6 130l-.9 .9M192.6 131.7l-.9 .9M192.6 133.4l-.9 .9M192.6 135.2l-.9 .8M192.6 136.9l-.9 .9"/>
<path d="M192.6 138.6l-.9 .9M214.2 130.9h.1M214.2 130.9h3.5M214.2 130.9l1.7-.9v1.7zM214.3 130.9h1.6M214.3 130.8v.1M214.4 131h1.5M214.4 130.7v.3M214.5 131h1.4M214.5 130.7v.3M214.7 131.1h1.2M214.7 130.6v.5"/>
<path d="M214.8 130.5v.7h1.1M215 130.5v.7h.9M215.1 131.3h.8M215.1 130.4v.9M215.3 130.3v1.1M215.4 130.2v1.2M215.4 131.5h.5M215.5 130.2v1.3M215.6 131.5h.3M215.7 131.6h.2M215.7 130.1v1.4M215.8 130v1.6"/>
<path d="M215.9 131.7h.1M215.9 130.1h-.3v1.4M215.9 130.3h-.6v1.1h.6M215.9 130.8h-1.5v.1M215.9 130.7h-1.4v.3M215.9 130.6h-1.3v.4M215.9 130.6h-1.1v.5M215.9 130.5h-1v.7M215.9 130.4h-.8v.8M215.9 130.4h-.7v.9M215.9 130.2h-.4v1.3M215.9 130.1h-.1v1.5"/>
<path d="M215.9 130v1.7M222.9 120.5h3.4M229.8 120.5h3.5M229.8 136.9h2.6M229.8 133.4h2.6M229.8 135.2h2.6M229.8 138.6h2.6M232.4 133.4l.9 .9M232.4 135.2l.9 .8M232.4 136.9l.9 .9M232.4 138.6l.9 .9M233.3 137.8h1.7"/>
<path d="M233.3 132.6h1.7M233.3 132.6l-.9 .8M233.3 132.6l-.9-.9h-2.6v17.3h2.6l.9-.9M233.3 134.3h1.7M233.3 134.3l-.9 .9M233.3 136h1.7M233.3 136l-.9 .9M233.3 137.8l-.9 .8M233.3 139.5h1.7M233.3 139.5l-.9 .8M237.6 125.6h1.7v.1M237.6 125.5v.2"/>
<path d="M237.7 125.5h1.5M237.7 125.4h1.5v.3M237.7 125.4v.3M237.7 125.4h1.5M237.7 125.3h1.4v.4M237.7 125.3v.4M237.8 125.2h1.3M237.8 125.7v-.5h1.3v.5M237.9 125.1h1.1M237.9 125h1.1v.7M237.9 125v.7M237.9 124.9h1"/>
<path d="M238 124.9h.9v.8M238 124.9v.8M238 124.8h.9M238 124.8h.8v.9M238.1 124.6h.7v1.1M238.1 124.6v1.1M238.1 124.6h.7M238.2 124.5h.5v1.2M238.3 124.3h.3v1.4M238.3 124.2h.2v1.5M238.3 124.1v1.6M238.3 124.1h.2"/>
<path d="M238.4 124.1h.1v1.6M238.4 124v1.7M238.4 123.9h.1M238.4 123.9v3.5M238.4 123.9l.9 1.8h-1.7zM238.4 124h.1M238.6 124.3h-.3v1.4M238.7 124.4h-.5v1.3M238.8 124.7h-.8v1M260.9 129.1h3.5M261.6 130.1h2.1M262.3 131.2h.7"/>
<path d="M262.6 137.8h1.8M262.6 132.6h1.8M262.6 134.3h1.8M262.6 136h1.8M262.6 139.5h1.8M262.6 127.4v1.7M264.4 132.6l.8-.9h2.6v17.3h-2.6l-.8-.9M264.4 132.6l.8 .8M264.4 134.3l.8 .9M264.4 136l.8 .9M264.4 137.8l.8 .8M264.4 139.5l.8 .8"/>
<path d="M265.2 136.9h2.6M265.2 133.4h2.6M265.2 135.2h2.6M265.2 138.6h2.6M265.2 133.4l-.8 .9M265.2 135.2l-.8 .8M265.2 136.9l-.8 .9M265.2 138.6l-.8 .9M46.4 141.2a.51 .51 0 0 1 .5-.5 .51 .51 0 0 1 .6 .5M47.5 141.2h.2a.51 .51 0 0 1 .5-.5 .51 .51 0 0 1 .5 .5h.2a.51 .51 0 0 1 .5-.5 .51 .51 0 0 1 .5 .5M55.1 146.4h3.4M55.1 148.1h3.4"/>
<path d="M55.1 155.1h3.4M55.8 156.1h2.1M56.5 157.2h.7M56.8 153.3v1.8M190 141.2h1.7M190 142.9h1.7M190 144.7h1.7M191.7 141.2l.9 .9M191.7 142.9l.9 .9M192.6 140.3h2.6M192.6 142.1h2.6M192.6 143.8h2.6"/>
<path d="M192.6 140.3l-.9 .9M192.6 142.1l-.9 .8M192.6 143.8l-.9 .9M229.8 140.3h2.6M229.8 142.1h2.6M229.8 143.8h2.6M229.8 145.5h2.6M229.8 147.2h2.6M232.4 140.3l.9 .9M232.4 142.1l.9 .8M232.4 143.8l.9 .9M232.4 145.5l.9 .9"/>
<path d="M232.4 147.2l.9 .9M233.3 141.2h1.7M233.3 146.4h1.7M233.3 148.1h1.7M233.3 141.2l-.9 .9M233.3 142.9h1.7M233.3 142.9l-.9 .9M233.3 144.7h1.7M233.3 144.7l-.9 .8M233.3 146.4l-.9 .8M262.6 141.2h1.8M262.6 146.4h1.8"/>
<path d="M262.6 148.1h1.8M262.6 142.9h1.8M262.6 144.7h1.8M264.4 141.2l.8 .9M264.4 142.9l.8 .9M264.4 144.7l.8 .8M264.4 146.4l.8 .8M265.2 140.3h2.6M265.2 142.1h2.6M265.2 143.8h2.6M265.2 145.5h2.6M265.2 147.2h2.6"/>
<path d="M265.2 140.3l-.8 .9M265.2 142.1l-.8 .8M265.2 143.8l-.8 .9M265.2 145.5l-.8 .9M265.2 147.2l-.8 .9M49.6 168.5v.7M50.6 167.9v2M51.6 167.1v3.5M51.6 168.9h1.8M88 168.9h1.7M90.6 168h2.5v1.8h-2.5l-.9-.9zM111.8 168.5v.7"/>
<path d="M112.9 167.9v2M113.9 168.9h1.7M113.9 167.1v3.5M150.2 168.9h1.7M151.9 168.9l.9-.9h2.6v1.8h-2.6zM47.8 185.9v.6M48.9 185.2v2M49.9 186.2h1.7M49.9 184.5v3.4M86.2 186.2h1.8M88.8 185.3h2.6v1.8h-2.6l-.8-.9zM110.1 185.9v.6"/>
<path d="M111.1 185.2v2M112.2 186.2h1.7M112.2 184.5v3.4M148.5 186.2h1.7M151.1 185.3h2.6v1.8h-2.6l-.9-.9z"/>
</g>
<g fill="#000" stroke="#000" stroke-width=".14">
<circle cx="36" cy="23.6" r=".42"/>
<circle cx="238.4" cy="39.1" r=".42"/>
<circle cx="238.4" cy="28.8" r=".42"/>
<circle cx="255.7" cy="39.1" r=".4"/>
<circle cx="255.7" cy="28.8" r=".4"/>
<circle cx="27.4" cy="47.8" r=".4"/>
<circle cx="29.1" cy="47.8" r=".4"/>
<circle cx="55.1" cy="42.6" r=".42"/>
<circle cx="62" cy="54.7" r=".42"/>
<circle cx="62" cy="42.6" r=".4"/>
<circle cx="68.9" cy="54.7" r=".43"/>
<circle cx="68.9" cy="42.6" r=".42"/>
<circle cx="75.8" cy="54.7" r=".43"/>
<circle cx="75.8" cy="42.6" r=".42"/>
<circle cx="84.5" cy="54.7" r=".42"/>
<circle cx="84.5" cy="42.6" r=".4"/>
<circle cx="240.1" cy="51.3" r=".4"/>
<circle cx="257.4" cy="51.3" r=".4"/>
<circle cx="68.9" cy="72" r=".42"/>
<circle cx="68.9" cy="63.4" r=".42"/>
<circle cx="75.8" cy="72" r=".42"/>
<circle cx="75.8" cy="63.4" r=".42"/>
<circle cx="84.5" cy="72" r=".4"/>
<circle cx="84.5" cy="63.4" r=".4"/>
<circle cx="240.1" cy="61.6" r=".4"/>
<circle cx="257.4" cy="61.6" r=".4"/>
<circle cx="62" cy="84.1" r=".4"/>
<circle cx="81" cy="97.9" r=".42"/>
<circle cx="81" cy="99.7" r=".42"/>
<circle cx="81" cy="84.1" r=".42"/>
<circle cx="82.8" cy="104.9" r=".43"/>
<circle cx="224.6" cy="110.1" r=".42"/>
<circle cx="224.6" cy="130.8" r=".43"/>
<circle cx="238.4" cy="129.1" r=".42"/>
<circle cx="255.7" cy="129.1" r=".4"/>
<circle cx="56.8" cy="151.6" r=".4"/>
<circle cx="56.8" cy="142.9" r=".4"/>
<circle cx="60.2" cy="168.9" r=".42"/>
<circle cx="77.6" cy="168.9" r=".43"/>
<circle cx="122.5" cy="168.9" r=".42"/>
<circle cx="139.8" cy="168.9" r=".43"/>
<circle cx="58.5" cy="186.1" r=".42"/>
<circle cx="75.8" cy="186.1" r=".43"/>
<circle cx="120.8" cy="186.1" r=".42"/>
<circle cx="138.1" cy="186.1" r=".42"/>
</g>
<g font-size="2.2">
<text x="213.4" y="171.5">Rev.</text>
<text x="223.1" y="168.5">2016-01-04</text>
<text x="224.1" y="171.5">Date</text>
<text x="247.9" y="171.5">Rev. details</text>
<text x="276.3" y="171.5">App.</text>
<text x="215.1" y="182.7">TITLE:</text>
<text x="224.6" y="182.7">Blazar_MCU</text>
<text x="215.1" y="187.1">P/N:</text>
<text x="215.1" y="190.5">MODEL</text>
<text x="254" y="187.1">DWG NO.:</text>
<text x="254" y="190.5">MODEL</text>
<text x="215.1" y="193.1">NAME:</text>
<text x="215.1" y="196.6">Prapared:</text>
<text x="254" y="193.1">NO:</text>
<text x="254" y="196.6">Checked:</text>
<text x="215.1" y="200">dd:</text>
<text x="254" y="200">dd:</text>
</g>
<g font-size="1.7">
<text x="242.5" y="24.8">S6</text>
<text x="241.6" y="32.5">A</text>
<text x="242.5" y="35.2">S7</text>
<text x="241.6" y="42.9">B</text>
<text x="244.2" y="47.3">S8</text>
<text x="243.3" y="55">D</text>
<text x="244.2" y="57.7">S9</text>
<text x="243.3" y="65.4">C</text>
<text x="64.3" y="164.9">S1</text>
<text x="126.6" y="164.9">S3</text>
<text x="63.4" y="172.6">RIGHT</text>
<text x="125.6" y="172.6">LEFT</text>
<text x="62.6" y="182.2">S2</text>
<text x="124.8" y="182.2">S4</text>
<text x="61.7" y="189.9">DOWN</text>
<text x="128.4" y="190.1">UP</text>
</g>
<g font-size="1.4">
<text x="33.4" y="17.6">VDD_5V</text>
<text x="44.4" y="17.6">R26</text>
<text x="49.6" y="17.7">0R</text>
<text x="62.9" y="15.8">VREGIN</text>
<text x="47" y="24.5">R8</text>
<text x="52.1" y="24.7">33R</text>
<text x="71.7" y="27.1">USB-</text>
<text x="272.3" y="28.8">SW5</text>
<text x="27.1" y="34.5">VUSB</text>
<text x="27.4" y="30.2">USB</text>
<text x="31.9" y="33.6">1</text>
<text x="31.9" y="35.4">2</text>
<text x="48.3" y="33.7">R25</text>
<text x="48.3" y="35.7">33R</text>
<text x="53.1" y="34.9">+3.3V</text>
<text x="71.7" y="30.5">USB+</text>
<text x="23.2" y="37.6">J1</text>
<text x="27.6" y="41.4">GND</text>
<text x="28.4" y="37.9">D+</text>
<text x="28.7" y="39.7">NC</text>
<text x="28.9" y="36.2">D-</text>
<text x="31.9" y="37.1">3</text>
<text x="31.9" y="38.8">4</text>
<text x="31.9" y="40.6">5</text>
<text x="87.9" y="40.6">3</text>
<text x="90.2" y="41.4">VDD</text>
<text x="160.5" y="41.4">PTA5_SW5</text>
<text x="168.6" y="40.6">27</text>
<text x="203.2" y="40.9">SW5</text>
<text x="272.3" y="39.2">SW6</text>
<text x="27.1" y="44.4" transform="rotate(-90 27.1 44.4)">6</text>
<text x="28.8" y="44.4" transform="rotate(-90 28.8 44.4)">7</text>
<text x="56" y="45.7">C45</text>
<text x="62.9" y="45.7">C44</text>
<text x="69.8" y="45.7">C39</text>
<text x="76.7" y="45.7">C40</text>
<text x="87.2" y="42.3">30</text>
<text x="87.2" y="44">48</text>
<text x="90.2" y="43.2">VDD</text>
<text x="90.2" y="44.9">VDD</text>
<text x="159.8" y="43.2">PTA12_SW6</text>
<text x="159.8" y="44.9">PTA13_SW7</text>
<text x="159.8" y="46.6">PTA19_SW8</text>
<text x="168.6" y="42.3">28</text>
<text x="168.6" y="44">29</text>
<text x="168.6" y="45.7">33</text>
<text x="203.2" y="42.6">SW6</text>
<text x="203.2" y="44.4">SW7</text>
<text x="203.2" y="46.1">SW8</text>
<text x="57.2" y="51.6">104</text>
<text x="64.1" y="51.6">104</text>
<text x="71" y="51.6">104</text>
<text x="77.9" y="51.6">104</text>
<text x="87.9" y="52.7">4</text>
<text x="90.2" y="53.5">VSS</text>
<text x="158.4" y="53.5">PTB0_LCD_D1</text>
<text x="168.6" y="52.7">35</text>
<text x="203.2" y="53">LCD_D1</text>
<text x="272.3" y="51.3">SW7</text>
<text x="49.7" y="59.1">+3.3V</text>
<text x="87.2" y="54.4">31</text>
<text x="87.2" y="56.1">47</text>
<text x="90.2" y="55.2">VSS</text>
<text x="90.2" y="57">VSS</text>
<text x="157.6" y="58.7">PTB3_LCD_RST</text>
<text x="158.3" y="57">PTB2_LCD_DC</text>
<text x="158.4" y="55.2">PTB1_LCD_D0</text>
<text x="168.6" y="54.4">36</text>
<text x="168.6" y="56.1">37</text>
<text x="168.6" y="57.8">38</text>
<text x="168.6" y="59.6">39</text>
<text x="203.2" y="54.7">LCD_D0</text>
<text x="203.2" y="56.5">LCD_DC</text>
<text x="203.2" y="58.2">LCD_RST</text>
<text x="210.1" y="59.9">LED3_R</text>
<text x="59.4" y="63.4" transform="rotate(-90 59.4 63.4)">1</text>
<text x="61.7" y="64.2" transform="rotate(-90 61.7 64.2)">1</text>
<text x="63.5" y="63.4" transform="rotate(-90 63.5 63.4)">2</text>
<text x="64.6" y="64.2" transform="rotate(-90 64.6 64.2)">2</text>
<text x="87.2" y="63">13</text>
<text x="87.2" y="64.7">14</text>
<text x="90.2" y="63.9">VDDA</text>
<text x="90.2" y="65.6">VREFH</text>
<text x="157.8" y="62.2">PTB17_LED3_G</text>
<text x="157.8" y="60.4">PTB16_LED3_R</text>
<text x="157.8" y="65.6">PTB19_LED2_R</text>
<text x="157.9" y="63.9">PTB18_LED3_B</text>
<text x="168.6" y="61.3">40</text>
<text x="168.6" y="63">41</text>
<text x="168.6" y="64.7">42</text>
<text x="210.1" y="61.7">LED3_G</text>
<text x="210.1" y="63.4">LED3_B</text>
<text x="210.1" y="65.1">LED2_R</text>
<text x="272.3" y="61.7">SW8</text>
<text x="71.2" y="66.5">C46</text>
<text x="71.2" y="68.7">104</text>
<text x="78.6" y="67.4">C47</text>
<text x="78.6" y="68.9">103</text>
<text x="87.2" y="69.9">15</text>
<text x="87.2" y="71.7">16</text>
<text x="90.2" y="70.8">VREFL</text>
<text x="59.4" y="72" transform="rotate(-90 59.4 72)">1</text>
<text x="61.7" y="72.8" transform="rotate(-90 61.7 72.8)">1</text>
<text x="63.5" y="72" transform="rotate(-90 63.5 72)">2</text>
<text x="64.6" y="72.8" transform="rotate(-90 64.6 72.8)">2</text>
<text x="67.6" y="77.4">C48</text>
<text x="78.5" y="74.6">VREGIN</text>
<text x="90.2" y="72.5">VSSA</text>
<text x="158.5" y="74.3">PTC0_LED2_G</text>
<text x="168.6" y="73.4">43</text>
<text x="201.4" y="73.8">LED2_G</text>
<text x="67.6" y="79.3">104</text>
<text x="67.9" y="83.4">C49</text>
<text x="87.9" y="80.3">7</text>
<text x="87.9" y="83.8">8</text>
<text x="90.2" y="81.2">VOUT33</text>
<text x="142.8" y="79.5">ADC0_SE11/TSI0_CH15/I2C1_SDA/PTC2</text>
<text x="151.5" y="81.2">LLWU_P7/UART1RX/PTC3</text>
<text x="168.6" y="78.6">45</text>
<text x="168.6" y="80.3">46</text>
<text x="168.6" y="83.8">49</text>
<text x="201.4" y="79">LED2_B</text>
<text x="201.4" y="80.7">LED1_R</text>
<text x="68" y="86">104</text>
<text x="69.4" y="89.3">USB+</text>
<text x="87.9" y="89">5</text>
<text x="90.2" y="84.6">VREGIN</text>
<text x="90.2" y="89.8">USB0DP</text>
<text x="145.8" y="86.4">LLWU_P9/LPTMR0/SPIO0SCK/PTC5</text>
<text x="149.7" y="88.1">CMP0_INO/SPI0_MOSI/PTC6</text>
<text x="149.9" y="89.8">CMP0_IN1/SPI0_MISO/PTC7</text>
<text x="151.6" y="84.6">LLWU_P8/UART1TX/PTC4</text>
<text x="168.6" y="85.5">50</text>
<text x="168.6" y="87.3">51</text>
<text x="168.6" y="89">52</text>
<text x="201.4" y="84.1">LED1_G</text>
<text x="201.4" y="85.9">LED1_B</text>
<text x="208.3" y="87.6">SW1</text>
<text x="208.3" y="89.3">SW2</text>
<text x="44.5" y="91.9">+3.3V</text>
<text x="70" y="91">USB-</text>
<text x="87.9" y="90.7">6</text>
<text x="90.2" y="91.5">USB0DM</text>
<text x="151.5" y="93.3">CMP0_IN3/I2C0SDA/PTC9</text>
<text x="151.7" y="91.5">CMP0_IN2/I2C0SCL/PTC8</text>
<text x="157" y="95.1">I2C1_SCL/PTC10</text>
<text x="168.6" y="90.7">53</text>
<text x="168.6" y="92.4">54</text>
<text x="168.6" y="94.2">55</text>
<text x="168.6" y="95.9">56</text>
<text x="201.4" y="94.5">IO8</text>
<text x="208.3" y="91">SW3</text>
<text x="208.3" y="92.8">SW4</text>
<text x="37.1" y="97.6">1</text>
<text x="37.1" y="99.4">2</text>
<text x="37.1" y="101.1">3</text>
<text x="60.5" y="96.6">SWD_DIO_TGTMCU</text>
<text x="87.2" y="97.6">25</text>
<text x="87.2" y="99.4">22</text>
<text x="90.2" y="98.5">PTA3/SWDDIO</text>
<text x="90.2" y="100.2">PTA0/SWDCLK</text>
<text x="157.2" y="96.7">I2C1_SDAPTC11</text>
<text x="201.4" y="96.2">IO9</text>
<text x="27.9" y="103.7">J2</text>
<text x="37.1" y="102.8">4</text>
<text x="37.1" y="104.6">5</text>
<text x="87.2" y="104.6">34</text>
<text x="90.2" y="105.4">RESET_B/PTA20</text>
<text x="150.6" y="107.1">ADC0_SE5B/SPI_SCK/PTD1</text>
<text x="156.8" y="105.4">SPI0_PCS0/PTD0</text>
<text x="168.6" y="104.6">57</text>
<text x="168.6" y="106.3">58</text>
<text x="204.9" y="104.9">IO7</text>
<text x="204.9" y="106.6">IO6</text>
<text x="31.1" y="109.4">SIP5</text>
<text x="55.2" y="108.3">SWD_CLK_TGTMCU</text>
<text x="57.4" y="113.6">TX1_TGTMCU_R</text>
<text x="57.4" y="110.1">B_RST_TGTMCU</text>
<text x="87.2" y="113.2">24</text>
<text x="142.7" y="112.3">LLWU_P14/SPI1_PCSO/UART2_RX/PTD4</text>
<text x="149.6" y="108.9">SPI0_MOSI/UART2_RX/PTD2</text>
<text x="149.6" y="110.6">SPI0_MISO/UART2_TX/PTD3</text>
<text x="168.6" y="108">59</text>
<text x="168.6" y="109.7">60</text>
<text x="168.6" y="111.5">61</text>
<text x="168.6" y="113.2">62</text>
<text x="204.9" y="108.3">IO5</text>
<text x="204.9" y="110.1">IO4</text>
<text x="204.9" y="111.8">IO3</text>
<text x="204.9" y="113.6">IO2</text>
<text x="57.3" y="115.3">RX1_TGTMCU_R</text>
<text x="87.2" y="114.9">23</text>
<text x="90.2" y="114.1">PTA2/UART0TX</text>
<text x="90.2" y="115.8">PTA1/UART0RX</text>
<text x="149.9" y="115.8">LLWU_P15/ADC0/SPI1/PTD6</text>
<text x="156.5" y="117.5">SPI1_MISO/PTD7</text>
<text x="157" y="114.1">ADC_SE6B/PTD5</text>
<text x="168.6" y="114.9">63</text>
<text x="168.6" y="116.6">64</text>
<text x="204.9" y="115.3">IO0</text>
<text x="204.9" y="117">IO1</text>
<text x="225.5" y="116.6">C18</text>
<text x="234.3" y="116.8">C17</text>
<text x="234.3" y="118.5">104</text>
<text x="62.8" y="120.5">SDA_A5</text>
<text x="87.2" y="120.1">44</text>
<text x="90.2" y="121">PTC1/RTC_CLKIN</text>
<text x="226.7" y="122.5">104</text>
<text x="235.8" y="123">VDD_5V</text>
<text x="144.9" y="129.6">SPI1_MISO/UART1_RX/I2CSCL/PTE1</text>
<text x="145.2" y="127.9">RTC_CLKOUT/SPI1/UART1_TX/PTE0</text>
<text x="153.3" y="131.4">ADC0/UART0TX/PTE20</text>
<text x="168.6" y="127.1">1</text>
<text x="168.6" y="128.7">2</text>
<text x="168.6" y="130.5">9</text>
<text x="196.2" y="127.4">WIFI_RX</text>
<text x="196.2" y="129.1">WIFI_TX</text>
<text x="196.2" y="130.9">AD5</text>
<text x="212.6" y="128.7">+3.3V_A</text>
<text x="242.9" y="130.5">21</text>
<text x="242.9" y="128.7">23</text>
<text x="243.2" y="127.8">J13</text>
<text x="249" y="130.5">22</text>
<text x="249" y="128.7">24</text>
<text x="37.5" y="135.2">+3.3V</text>
<text x="68.9" y="137.4">Y1</text>
<text x="87.2" y="132.2">26</text>
<text x="90.2" y="133.1">PTA4/NMI_B</text>
<text x="153.2" y="133.1">ADC0/UART0RX/PTE21</text>
<text x="153.2" y="136.5">ADC0/UART2RX/PTE23</text>
<text x="153.3" y="134.8">ADC0/UART2TX/PTE22</text>
<text x="168.6" y="132.2">10</text>
<text x="168.6" y="134">11</text>
<text x="168.6" y="135.7">12</text>
<text x="168.6" y="137.4">20</text>
<text x="196.2" y="132.6">AD4</text>
<text x="196.2" y="134.3">AD3</text>
<text x="196.2" y="136">AD2</text>
<text x="196.2" y="137.8">IO10</text>
<text x="225.6" y="137.8">IO13</text>
<text x="226.1" y="132.6">AD0</text>
<text x="226.1" y="134.3">AD2</text>
<text x="226.1" y="136">AD4</text>
<text x="242.9" y="137.4">13</text>
<text x="242.9" y="135.7">15</text>
<text x="242.9" y="134">17</text>
<text x="242.9" y="132.2">19</text>
<text x="249" y="137.4">14</text>
<text x="249" y="135.7">16</text>
<text x="249" y="134">18</text>
<text x="249" y="132.2">20</text>
<text x="268.9" y="132.6">AD1</text>
<text x="268.9" y="134.3">AD3</text>
<text x="268.9" y="136">AD5</text>
<text x="268.9" y="137.8">IO12</text>
<text x="45.6" y="141.2" transform="rotate(-90 45.6 141.2)">1</text>
<text x="47.9" y="142" transform="rotate(-90 47.9 142)">1</text>
<text x="49.6" y="141.2" transform="rotate(-90 49.6 141.2)">2</text>
<text x="50.8" y="142" transform="rotate(-90 50.8 142)">2</text>
<text x="65.4" y="142.6">4</text>
<text x="67.7" y="143.4">VDD</text>
<text x="68.5" y="139.8">50MHZ</text>
<text x="72.8" y="143.4">OSC</text>
<text x="76.9" y="142.6">3</text>
<text x="87.2" y="142.6">32</text>
<text x="90.2" y="143.4">PTA18/EXTAL0</text>
<text x="150.5" y="143.4">CMP0_IN4/DAC/ADC/PTE30</text>
<text x="153.6" y="140">TPM0/I2C_SDA/PTE25</text>
<text x="153.9" y="138.3">TPM0/I2C_SCL/PTE24</text>
<text x="155.6" y="141.7">CMP0/ADC0/PTE29</text>
<text x="168.6" y="140.9">17</text>
<text x="168.6" y="142.6">18</text>
<text x="168.6" y="139.1">21</text>
<text x="196.2" y="139.5">IO11</text>
<text x="196.2" y="141.2">AD1</text>
<text x="196.2" y="142.9">AD0</text>
<text x="225.6" y="139.5">IO11</text>
<text x="226.4" y="141.2">IO9</text>
<text x="226.4" y="142.9">IO7</text>
<text x="242.9" y="139.1">11</text>
<text x="243.6" y="142.6">7</text>
<text x="243.6" y="140.9">9</text>
<text x="249" y="142.6">8</text>
<text x="249" y="140.9">10</text>
<text x="249" y="139.1">12</text>
<text x="268.9" y="139.5">IO10</text>
<text x="268.9" y="141.2">IO8</text>
<text x="268.9" y="142.9">IO6</text>
<text x="59.4" y="146.6">C50</text>
<text x="59.4" y="148.8">104</text>
<text x="65.4" y="146.1">2</text>
<text x="67.7" y="146.9">GND</text>
<text x="73.7" y="146.9">EN</text>
<text x="76.9" y="146.1">1</text>
<text x="88.5" y="149.9">U10</text>
<text x="156.2" y="145.2">TPM0_CH4/PTE31</text>
<text x="168.6" y="144.3">19</text>
<text x="196.2" y="144.7">IO12</text>
<text x="226.4" y="144.7">IO5</text>
<text x="226.4" y="146.4">IO3</text>
<text x="226.4" y="148.1">IO1</text>
<text x="243.6" y="147.8">1</text>
<text x="243.6" y="146.1">3</text>
<text x="243.6" y="144.3">5</text>
<text x="249" y="147.8">2</text>
<text x="249" y="146.1">4</text>
<text x="249" y="144.3">6</text>
<text x="268.9" y="144.7">IO4</text>
<text x="268.9" y="146.4">IO2</text>
<text x="268.9" y="148.1">IO0</text>
<text x="86.2" y="152.6">MKL26Z256</text>
<text x="94.2" y="168.9">SW1</text>
<text x="156.5" y="168.9">SW3</text>
<text x="92.5" y="186.2">SW2</text>
<text x="154.7" y="186.2">SW4</text>
</g>
<g font-size="1.3">
<text x="59.3" y="66">10uH</text>
<text x="60.5" y="61.4">L2</text>
<text x="60.2" y="70.1">L3</text>
<text x="59.6" y="74.3">10uH</text>
<text x="46.5" y="139.5">L1</text>
<text x="45" y="144.1">10uH</text>
</g>
</svg>
